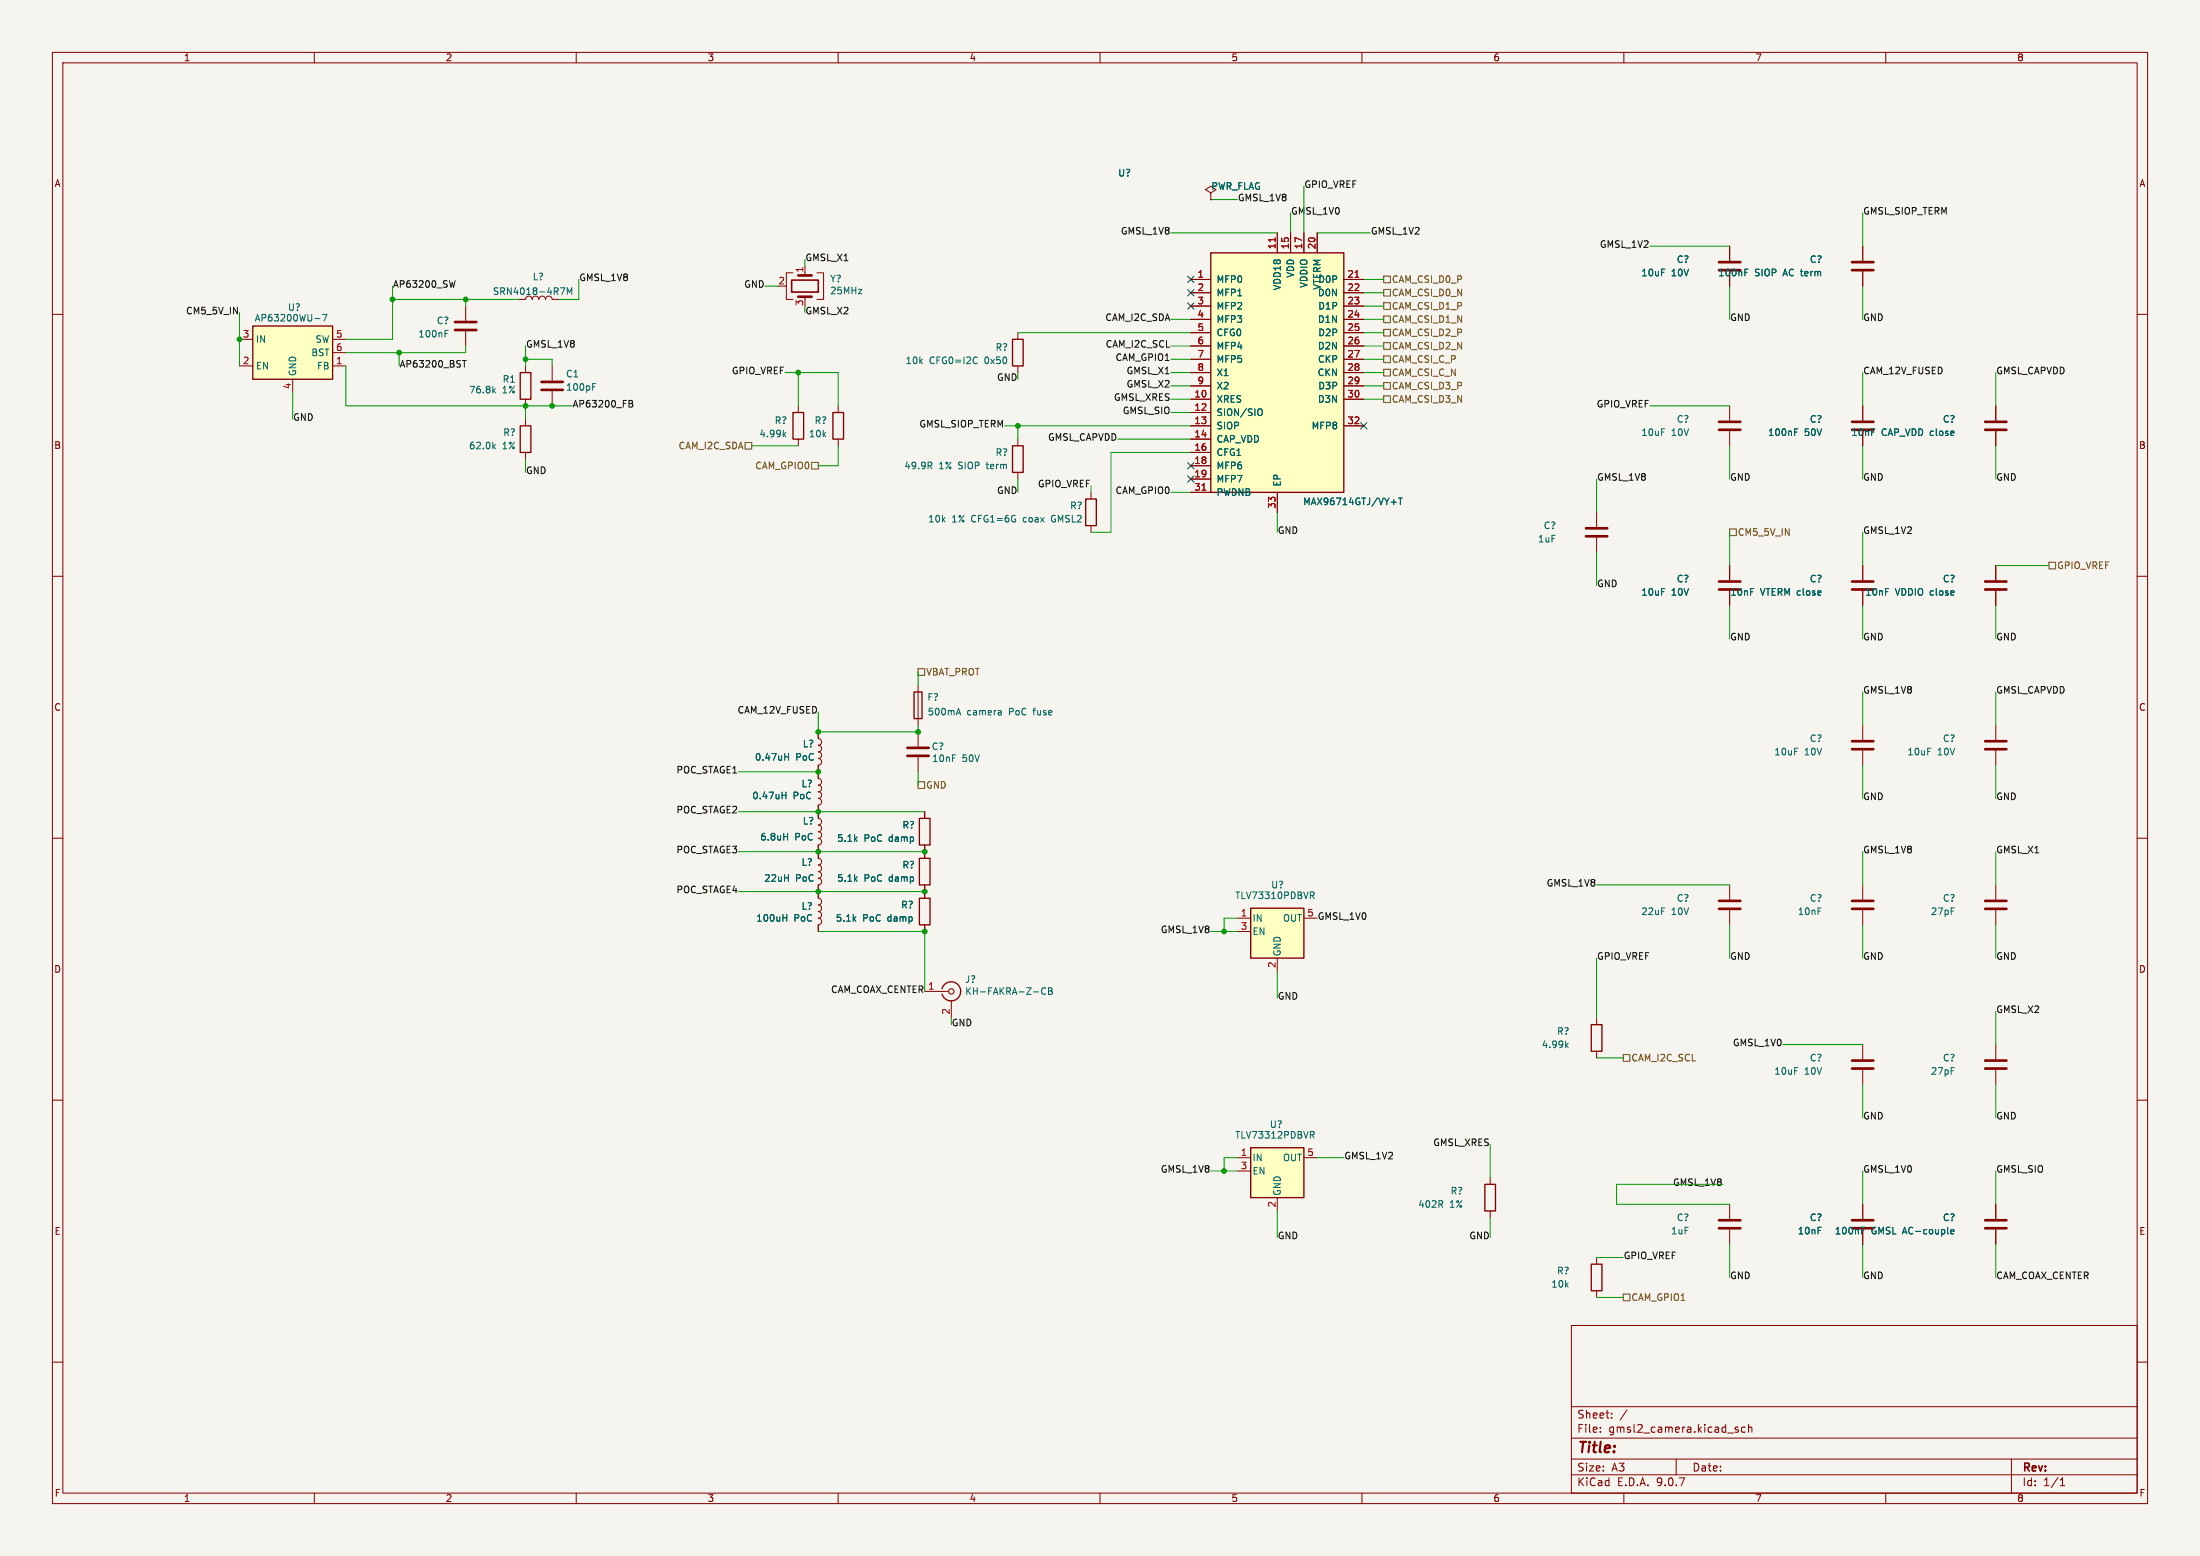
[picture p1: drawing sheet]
<svg xmlns="http://www.w3.org/2000/svg" width="420mm" height="297mm" viewBox="0 0 420 297" stroke-linecap="round" stroke-linejoin="round" font-family="sans-serif">
<path d="M0 0h420v297h-420z" fill="#f5f4ef" stroke="#f5f4ef" stroke-width=".19"/>
<g fill="none" stroke="#840000" stroke-width=".19">
<path d="M10 10h400v277h-400zM12 12h396v273h-396zM60 10v2M110 10v2M160 10v2M210 10v2M260 10v2M310 10v2M360 10v2M330.2 47v2.8M330.2 51.8v2.8M355.6 47v2.8"/>
<path d="M355.6 51.8v2.8M10 60h2M100.3 69.9v1.2M100.3 76.2v1.3M330.2 77.5v2.8M355.6 77.5v2.8M381 77.5v2.8M408 60h2M330.2 82.3v2.8M355.6 82.3v2.8M381 82.3v2.8M10 110h2"/>
<path d="M355.6 108v2.7M355.6 112.8v2.8M381 108v2.7M381 112.8v2.8M408 110h2M355.6 138.4v2.8M381 138.4v2.8M10 160h2M355.6 143.3v2.8M381 143.3v2.8M408 160h2M156.2 162.6v1.2a.64 .64 0 0 1 .7 .7 .64 .64 0 0 1-.7 .6"/>
<path d="M156.2 165.1a.64 .64 0 0 1 .7 .6 .64 .64 0 0 1-.7 .7 .64 .64 0 0 1 .7 .6 .64 .64 0 0 1-.7 .6 .64 .64 0 0 1 .7 .7 .64 .64 0 0 1-.7 .6v1.3M355.6 168.9v2.8M355.6 173.7v2.8M381 168.9v2.8M381 173.7v2.8M355.6 199.4v2.8M381 199.4v2.8M10 210h2M355.6 204.2v2.8M381 204.2v2.8M408 210h2M355.6 229.9v2.8"/>
<path d="M355.6 234.7v2.8M381 229.9v2.8M381 234.7v2.8M300 253h108v32h-108zM10 260h2M300 278.5h108M300 274.5h108M300 268.5h108M305.5 273.2v.2M305.5 272.5v.1M307.7 270.5v.2M307.7 269.8v.1"/>
<path d="M310.6 269.1l-1.3 1.9M320 278.5v3M331.2 272.7l.7 .4-.2 .3-.5-.1M331.8 272.5l-.4-.1-.2 .2M333.2 272.5l-.5-.1-.3 .3 .2 .6h.6M333.8 272.5l.2-.1 .4 .1v.9M333.8 271.9v1.5M384 278.5v6.5M408 260h2M60 285v2M110 285v2M160 285v2"/>
<path d="M210 285v2M260 285v2M300 281.5h108M310 285v2M360 285v2M393.3 283.6h.9M393.3 282.5l.4-.4v1.5"/>
</g>
<g fill="none" stroke="#840000" stroke-width=".51">
<path d="M328.2 50h4M328.2 51.6h4M353.6 50h4M353.6 51.6h4M328.2 80.5h4M328.2 82h4M353.6 80.5h4M353.6 82h4M379 80.5h4M379 82h4M353.6 111h4M353.6 112.5h4"/>
<path d="M379 111h4M379 112.5h4M353.6 141.5h4M353.6 143h4M379 141.5h4M379 143h4M353.6 172h4M353.6 173.5h4M379 172h4M379 173.5h4M353.6 202.4h4M353.6 204h4"/>
<path d="M379 202.4h4M379 204h4M353.6 232.9h4M353.6 234.4h4M379 232.9h4M379 234.4h4"/>
</g>
<path d="M333.1 52h.4M333.1 51.4h.6M94.2 74.5l.4 .5M94.6 74.2l-.5 .4M342.6 82.5h.4M342.6 81.9h.6M355.4 234.9h.4M355.4 234.3h.6M372.4 235.1l.6-.1v-.3h-.4l-.2 .2 .1 .6h.5" fill="none" stroke="#006464" stroke-width=".19"/>
<path d="M99.3 71.1h2v5.1h-2z" fill="none" stroke="#840000" stroke-width=".25"/>
<path d="M238.8 173.4h10.1v9.5h-10.1z" fill="#ffffc2"/>
<path d="M238.8 173.4h10.1v9.5h-10.1z" fill="none" stroke="#840000" stroke-width=".25"/>
<path d="M236.2 175.3h2.6M236.2 177.8h2.6M248.9 175.3h2.6M243.8 182.9v2.5" fill="none" stroke="#840000" stroke-width=".19"/>
<path d="M250.2 170.3h.4l.3 .2-.1 .4h-.6M250.5 170.9l.4 .6" fill="none" stroke="#006464" stroke-width=".19"/>
<path d="M48.3 62.2h15.2v10.2h-15.2z" fill="#ffffc2"/>
<path d="M48.3 62.2h15.2v10.2h-15.2zM99.3 81.3h2v5.1h-2zM303.8 195.6h2v5.1h-2zM283.5 226.1h2v5h-2zM303.8 241.3h2v5.1h-2z" fill="none" stroke="#840000" stroke-width=".25"/>
<g fill="none" stroke="#840000" stroke-width=".19">
<path d="M88.9 58.4v2.8M45.7 64.8h2.6M45.7 69.9h2.6M55.9 72.4v2.5M63.5 64.8h2.5M63.5 69.9h2.5M63.5 67.3h2.5M88.9 63.2v2.8M100.3 80v1.3M100.3 86.4v1.2M330.2 168.9v2.8M330.2 173.7v2.8"/>
<path d="M304.8 194.3v1.3M304.8 200.7v1.2M284.5 224.8v1.3M284.5 231.1v1.3M330.2 229.9v2.8M330.2 234.7v2.8M304.8 240v1.3M304.8 246.4v1.2"/>
</g>
<path d="M60.1 60.8h1M61.6 60h.8l-.5 1.3M85 63.7h.4M85 63.1h.6M94.2 85.2l.4 .5M94.6 84.8l-.5 .5M299 199.5l.4 .5M299.4 199.1l-.5 .5" fill="none" stroke="#006464" stroke-width=".19"/>
<path d="M86.9 61.5h4M86.9 63h4M328.2 172h4M328.2 173.5h4M328.2 232.9h4M328.2 234.4h4" fill="none" stroke="#840000" stroke-width=".51"/>
<path d="M238.8 219.1h10.1v9.5h-10.1z" fill="#ffffc2"/>
<path d="M238.8 219.1h10.1v9.5h-10.1z" fill="none" stroke="#840000" stroke-width=".25"/>
<g fill="none" stroke="#840000" stroke-width=".19">
<path d="M231.1 36.8l1.1-.6-1.1-.6-1 .6 1 .6v1.3M231.1 38.1h.1M99.1 57.2h1.2a.64 .64 0 0 1 .7-.7 .64 .64 0 0 1 .6 .7 .64 .64 0 0 1 .6-.7 .64 .64 0 0 1 .7 .7 .64 .64 0 0 1 .6-.7 .64 .64 0 0 1 .6 .7 .64 .64 0 0 1 .7-.7 .64 .64 0 0 1 .6 .7h1.3M304.8 97.8v2.8M304.8 102.6v2.8M330.2 108v2.7M330.2 112.8v2.8M156.2 154.9v1.3a.64 .64 0 0 1 .7 .6 .64 .64 0 0 1-.7 .7 .64 .64 0 0 1 .7 .6 .64 .64 0 0 1-.7 .7 .64 .64 0 0 1 .7 .6 .64 .64 0 0 1-.7 .6 .64 .64 0 0 1 .7 .7 .64 .64 0 0 1-.7 .6M156.2 161.3v1.3M236.2 221h2.6M236.2 223.5h2.6M243.8 228.6v2.5"/>
<path d="M248.9 221h2.6"/>
</g>
<path d="M107 54.9h.8l-.5 1.3M108.3 56.2v-1.3l.4 .9 .4-.9v1.3M149.6 159.7h.7M150.3 159.1v1.2M250.2 216h.4l.3 .2-.1 .4h-.6M250.5 216.6l.4 .6" fill="none" stroke="#006464" stroke-width=".19"/>
<path d="M302.8 100.8h4M302.8 102.4h4M328.2 111h4M328.2 112.5h4" fill="none" stroke="#840000" stroke-width=".51"/>
<path d="M231.1 48.3h25.4v45.7h-25.4z" fill="#ffffc2"/>
<path d="M231.1 48.3h25.4v45.7h-25.4zM151.4 78.7h2v5.1h-2zM159 78.7h2v5.1h-2zM193.3 64.8h2v5.1h-2zM193.3 85.1h2v5.1h-2zM207.3 95.3h2v5h-2zM174.5 132.1h1.5v5.1h-1.5zM175.5 156.2h2v5.1h-2zM175.5 163.8h2v5.1h-2zM175.5 171.5h2v5h-2zM179.8 188.7a1.81 1.81 0 0 1 2.8-1 1.81 1.81 0 0 1 0 3 1.81 1.81 0 0 1-2.8-1" fill="none" stroke="#840000" stroke-width=".25"/>
<g fill="none" stroke="#840000" stroke-width=".19">
<path d="M231.1 38.1h.1M149.9 54.6h.2M151.4 52.1h-1.3v5.1h1.3M153.7 50.8v1.3M153.7 56.6v.6M156 52.1h1.2v5.1h-1.2M227.3 53.3h3.8M227.3 55.9h3.8M227.3 58.4h3.8M243.8 44.5v3.8M246.4 44.5v3.8M248.9 44.5v3.8"/>
<path d="M251.5 44.5v3.8M256.5 53.3h3.8M256.5 55.9h3.8M256.5 58.4h3.8M330.2 47v2.8M330.2 51.8v2.8M355.6 47v2.8M355.6 51.8v2.8M105.4 69.9v2.7M105.4 74.7v2.8M152.4 77.5v1.2M160 77.5v1.2"/>
<path d="M194.3 63.5v1.3M194.3 69.9v1.2M227.3 61h3.8M227.3 63.5h3.8M227.3 66h3.8M227.3 68.6h3.8M227.3 71.1h3.8M227.3 73.7h3.8M227.3 76.2h3.8M227.3 78.7h3.8M256.5 61h3.8M256.5 63.5h3.8"/>
<path d="M256.5 66h3.8M256.5 68.6h3.8M256.5 71.1h3.8M256.5 73.7h3.8M256.5 76.2h3.8M355.6 77.5v2.8M381 77.5v2.8M152.4 83.8v1.3M160 83.8v1.3M194.3 83.8v1.3M194.3 90.2v1.2M208.3 94v1.3"/>
<path d="M227.3 81.3h3.8M227.3 83.8h3.8M227.3 86.4h3.8M227.3 88.9h3.8M227.3 91.4h3.8M227.3 94h3.8M243.8 94v3.8M256.5 81.3h3.8M355.6 82.3v2.8M381 82.3v2.8M208.3 100.3v1.3M330.2 108v2.7"/>
<path d="M330.2 112.8v2.8M355.6 108v2.7M355.6 112.8v2.8M381 108v2.7M381 112.8v2.8M156.2 139.7v1.3a.64 .64 0 0 1 .7 .6 .64 .64 0 0 1-.7 .6M175.3 130.8v7.6M175.3 139.7v2.8M156.2 142.2a.64 .64 0 0 1 .7 .7 .64 .64 0 0 1-.7 .6 .64 .64 0 0 1 .7 .7 .64 .64 0 0 1-.7 .6 .64 .64 0 0 1 .7 .6 .64 .64 0 0 1-.7 .7v2.5a.64 .64 0 0 1 .7 .6 .64 .64 0 0 1-.7 .7 .64 .64 0 0 1 .7 .6 .64 .64 0 0 1-.7 .6 .64 .64 0 0 1 .7 .7 .64 .64 0 0 1-.7 .6 .64 .64 0 0 1 .7 .6 .64 .64 0 0 1-.7 .7v2.5M175.3 144.5v2.8M176.5 154.9v1.3M156.2 168.9v2.6a.64 .64 0 0 1 .7 .6 .64 .64 0 0 1-.7 .6 .64 .64 0 0 1 .7 .7 .64 .64 0 0 1-.7 .6 .64 .64 0 0 1 .7 .6 .64 .64 0 0 1-.7 .7 .64 .64 0 0 1 .7 .6 .64 .64 0 0 1-.7 .6v1.3"/>
<path d="M156.2 161.3v2.5M176.5 161.3v2.5M176.5 168.9v2.6M176.5 176.5v1.3M176.5 189.2h4.6M181.6 191v3.3M355.6 229.9v2.8M355.6 234.7v2.8M381 229.9v2.8M381 234.7v2.8"/>
</g>
<g fill="none" stroke="#006464" stroke-width=".19">
<path d="M333.1 52h.4M333.1 51.4h.6M113.1 73.8h.5M113.1 73.2h.6M186.3 68.1l.3 .2M186.6 69.3l-.3 .1M240.4 78a.43 .43 0 0 1 .6 .5v.4a.43 .43 0 0 1-.6 .4M149.7 82.9l.3 .5M150 82.5l-.5 .5M177.5 88.9l.4 .6M177.8 88.3l.1 .2-.1 .3M265.6 95.9h1"/>
<path d="M267 95.1h.7M267.3 95.1v1.2M342.6 82.5h.4M342.6 81.9h.6M182.7 136.1h.6M183 135.2l.4 1.3M191 135.6l.1 .2v.7M191.1 136.4l-.1 .1M191.1 135.9l-.1 .1M149.3 151.8h.7M149.6 159.7h.7M149.8 144.4h.7"/>
<path d="M150 151.2v1.3M150.3 159.1v1.2M150.5 143.8v1.3M149.5 175.2h.7M150.2 174.6v1.2M199.6 188.7a.6 .6 0 0 0-.8 .4 .6 .6 0 0 0 .6 .7l.2-.1M200.2 188.5h.4l.2 .3-.2 .3 .2 .2 .1 .3-.2 .2h-.5zM200.2 189.1h.4M355.4 234.9h.4M355.4 234.3h.6M372.4 235.1l.6-.1v-.3h-.4l-.2 .2 .1 .6h.5"/>
</g>
<path d="M243.4 45.4v.7M258.7 52.9h.7M229.5 93.6h.7" fill="none" stroke="#a90000" stroke-width=".19"/>
<path d="M152.4 52.6h2.5M152.4 56.6h2.5M103.4 74.4h4M103.4 72.9h4M173.2 142.7h4.1M173.2 144.3h4.1" fill="none" stroke="#840000" stroke-width=".51"/>
<circle cx="181.6" cy="189.2" r=".51" fill="none" stroke="#840000" stroke-width=".2"/>
<path d="M151.1 53.5h5.1v2.3h-5.1z" fill="none" stroke="#840000" stroke-width=".3"/>
<g fill="none" stroke="#725600" stroke-width=".19">
<path d="M264.2 52.7h1.2v1.3h-1.2zM264.2 55.2h1.2v1.3h-1.2zM264.2 57.8h1.2v1.3h-1.2zM264.2 75.6h1.2v1.2h-1.2zM264.2 70.5h1.2v1.3h-1.2zM264.2 60.3h1.2v1.3h-1.2zM264.2 67.9h1.2v1.3h-1.2zM264.2 62.9h1.2v1.2h-1.2zM264.2 73h1.2v1.3h-1.2zM264.2 65.4h1.2v1.3h-1.2zM142.2 84.5h1.3v1.2h-1.3zM154.9 88.3h1.3v1.2h-1.3z"/>
<path d="M330.2 101h1.3v1.2h-1.3zM391.2 107.3h1.2v1.3h-1.2zM175.3 127.6h1.2v1.3h-1.2zM175.3 149.2h1.2v1.3h-1.2zM309.9 201.3h1.2v1.3h-1.2zM309.9 247h1.2v1.3h-1.2z"/>
</g>
<path d="M86.9 53.6l-.3 1.2M88.3 68.8h.7M88.6 68.8v1.3M120.1 76.4l.6 .2 .1 .2-.3 .2M120.1 77h.4M120.5 77l.3 .3v.3l-.7 .1" fill="none" stroke="#0f0f0f" stroke-width=".19"/>
<g fill="none" stroke="#009600" stroke-width=".19">
<path d="M231.1 38.1h5.1M248.9 35.6v8.9M45.7 59.7v10.2M74.9 54.6v10.2h-8.9M74.9 57.2h24.2M88.9 57.2v1.2M110.5 53.3v3.9h-3.8M146 54.6h2.6M223.5 44.5h20.3M246.4 40.6v3.9M251.5 44.5h10.1M260.3 58.4h3.9"/>
<path d="M260.3 53.3h3.9M260.3 55.9h3.9M315 47h15.2M330.2 54.6v6.4M355.6 40.6v6.4M355.6 54.6v6.4M55.9 74.9v5.1M66 69.9v7.6h43.2M76.2 67.3v2.6M88.9 66v1.3h-22.9M100.3 68.6h5.1v1.3M100.3 66v3.9"/>
<path d="M100.3 77.5v2.5M149.9 71.1h10.1v6.4M152.4 71.1v6.4M194.3 63.5h33M223.5 61h3.8M223.5 76.2h3.8M223.5 68.6h3.8M223.5 73.7h3.8M223.5 71.1h3.8M223.5 66h3.8M223.5 78.7h3.8M260.3 61h3.9"/>
<path d="M260.3 76.2h3.9M260.3 68.6h3.9M260.3 63.5h3.9M260.3 73.7h3.9M260.3 71.1h3.9M260.3 66h3.9M315 77.5h15.2M355.6 71.1v6.4M381 71.1v6.4M100.3 87.6v2.6M143.5 85.1h8.9M160 85.1v3.8h-3.8"/>
<path d="M191.8 81.3h35.5M194.3 81.3v2.5M194.3 91.4v2.6M213.4 83.8h13.9M223.5 94h3.8M227.3 86.4h-15.2v15.2h-3.8M243.8 97.8v3.8M304.8 91.4v6.4M330.2 85.1v6.3M355.6 85.1v6.3M381 85.1v6.3M304.8 105.4v6.4"/>
<path d="M330.2 101.6v6.4M330.2 115.6v6.3M355.6 101.6v6.4M355.6 115.6v6.3M381 115.6v6.3M381 108h10.2M156.2 135.9v3.8h19.1v-1.3M175.3 128.3v2.5M355.6 132.1v6.3M381 132.1v6.3M141 154.9h35.5M141 147.3h15.2"/>
<path d="M175.3 147.3v2.6M355.6 146.1v6.3M381 146.1v6.3M141 162.6h35.5M141 170.2h35.5M156.2 177.8h20.3v11.4M231.1 177.8h5.1M236.2 175.3h-2.5v2.5M304.8 168.9h25.4M330.2 176.5v6.4M355.6 162.6v6.3M355.6 176.5v6.4"/>
<path d="M381 162.6v6.3M381 176.5v6.4M243.8 185.4v5.1M304.8 182.9v11.4M340.4 199.4h15.2M381 193v6.4M284.5 218.4v6.4M304.8 201.9h5.1M355.6 207v6.4M381 207v6.4M231.1 223.5h5.1M236.2 221h-2.5v2.5"/>
<path d="M243.8 231.1v5.1M251.5 221h5M284.5 232.4v3.8M328.9 226.1h-20.3v3.8h21.6M330.2 237.5v6.3M355.6 223.5v6.4M355.6 237.5v6.3M381 223.5v6.4M381 237.5v6.3M304.8 240h5.1M304.8 247.6h5.1"/>
</g>
<path d="M226.7 57.8l1.2 1.2M226.7 52.7l1.2 1.2M226.7 55.3l1.2 1.2M227.9 57.8l-1.2 1.2M227.9 52.7l-1.2 1.2M227.9 55.3l-1.2 1.2M226.7 88.3l1.2 1.2M226.7 90.8l1.2 1.2M227.9 88.3l-1.2 1.2M227.9 90.8l-1.2 1.2M259.7 80.7l1.3 1.2M261 80.7l-1.3 1.2" fill="none" stroke="#000084" stroke-width=".19"/>
<g fill="#009600" stroke="#009600" stroke-width=".19">
<circle cx="76.2" cy="67.3" r=".46"/>
<circle cx="100.3" cy="68.6" r=".46"/>
<circle cx="74.9" cy="57.2" r=".46"/>
<circle cx="45.7" cy="64.8" r=".46"/>
<circle cx="105.4" cy="77.5" r=".46"/>
<circle cx="100.3" cy="77.5" r=".46"/>
<circle cx="88.9" cy="57.2" r=".46"/>
<circle cx="156.2" cy="154.9" r=".46"/>
<circle cx="156.2" cy="139.7" r=".46"/>
<circle cx="156.2" cy="147.3" r=".46"/>
<circle cx="176.5" cy="162.6" r=".46"/>
<circle cx="156.2" cy="162.6" r=".46"/>
<circle cx="194.3" cy="81.3" r=".46"/>
<circle cx="152.4" cy="71.1" r=".46"/>
<circle cx="176.5" cy="177.8" r=".46"/>
<circle cx="176.5" cy="170.2" r=".46"/>
<circle cx="156.2" cy="170.2" r=".46"/>
<circle cx="233.7" cy="177.8" r=".46"/>
<circle cx="175.3" cy="139.7" r=".46"/>
<circle cx="233.7" cy="223.5" r=".46"/>
</g>
<text font-size="2.8" fill="#840000" x="301" y="277.9">Title:</text>
<g font-size="2.1" fill="#840000">
<text x="301" y="273.7">File:</text>
<text x="301" y="271">Sheet:</text>
<text x="307.1" y="273.7">gmsl2_camera.kicad_sch</text>
<text x="301" y="281.1">Size:</text>
<text x="307.6" y="281.1">A3</text>
<text x="323" y="281.1">Date:</text>
<text x="386" y="281.3">Rev:</text>
<text x="301" y="283.9">KiCad</text>
<text x="308.7" y="283.9">E.D.A.</text>
<text x="316.3" y="283.9">9.0.7</text>
<text x="386" y="283.9">Id:</text>
<text x="390.1" y="283.9">1/1</text>
</g>
<g font-size="1.8" fill="#840000">
<text x="35" y="11.9">1</text>
<text x="85" y="11.9">2</text>
<text x="135" y="11.9">3</text>
<text x="185" y="11.9">4</text>
<text x="235" y="11.9">5</text>
<text x="285" y="11.9">6</text>
<text x="335" y="11.9">7</text>
<text x="385" y="11.9">8</text>
<text x="10.3" y="35.9">A</text>
<text x="408.3" y="35.9">A</text>
<text x="10.3" y="85.9">B</text>
<text x="408.2" y="85.9">B</text>
<text x="10.3" y="135.9">C</text>
<text x="408.2" y="135.9">C</text>
<text x="10.3" y="185.9">D</text>
<text x="408.2" y="185.9">D</text>
<text x="10.3" y="235.9">E</text>
<text x="408.3" y="235.9">E</text>
<text x="10.3" y="285.9">F</text>
<text x="35" y="286.9">1</text>
<text x="85" y="286.9">2</text>
<text x="135" y="286.9">3</text>
<text x="185" y="286.9">4</text>
<text x="235" y="286.9">5</text>
<text x="285" y="286.9">6</text>
<text x="335" y="286.9">7</text>
<text x="385" y="286.9">8</text>
<text x="408.3" y="285.9">F</text>
</g>
<g font-size="1.8" fill="#006464">
<text x="213.4" y="33.9">U?</text>
<text x="231.1" y="36.4">PWR_FLAG</text>
<text x="101.6" y="53.7">L?</text>
<text x="247.2" y="53.1" transform="rotate(-90 247.2 53.1)">VDD</text>
<text x="313.2" y="52.9">10uF</text>
<text x="319.1" y="52.9">10V</text>
<text x="320" y="50.4">C?</text>
<text x="327.9" y="52.9">100nF</text>
<text x="335" y="52.9">SIOP</text>
<text x="340.6" y="52.9">AC term</text>
<text x="345.4" y="50.4">C?</text>
<text x="54.9" y="59.5">U?</text>
<text x="94" y="56.5">SRN4018-4R7M</text>
<text x="158.4" y="54.1">Y?</text>
<text x="158.4" y="56.4">25MHz</text>
<text x="232.2" y="54.2">MFP0</text>
<text x="232.2" y="56.7">MFP1</text>
<text x="232.2" y="59.3">MFP2</text>
<text x="244.7" y="55.5" transform="rotate(-90 244.7 55.5)">VDD18</text>
<text x="249.8" y="55" transform="rotate(-90 249.8 55)">VDDIO</text>
<text x="251.5" y="56.7">D0N</text>
<text x="251.6" y="54.2">D0P</text>
<text x="251.6" y="59.3">D1P</text>
<text x="252.3" y="55.4" transform="rotate(-90 252.3 55.4)">VTERM</text>
<text x="48.5" y="61.6">AP63200WU-7</text>
<text x="48.8" y="65.6">IN</text>
<text x="60.1" y="65.6">SW</text>
<text x="79.8" y="64.6">100nF</text>
<text x="83.3" y="62.1">C?</text>
<text x="232.2" y="61.8">MFP3</text>
<text x="232.2" y="64.4">CFG0</text>
<text x="251.5" y="61.8">D1N</text>
<text x="251.6" y="64.4">D2P</text>
<text x="48.8" y="70.7">EN</text>
<text x="56.7" y="71.9" transform="rotate(-90 56.7 71.9)">GND</text>
<text x="59.3" y="68.2">BST</text>
<text x="60.4" y="70.7">FB</text>
<text x="172.8" y="69.7">10k</text>
<text x="177.4" y="69.7">CFG0=I2C</text>
<text x="188.1" y="69.7">0x50</text>
<text x="190" y="67.2">R?</text>
<text x="232.2" y="66.9">MFP4</text>
<text x="232.2" y="69.4">MFP5</text>
<text x="232.2" y="72">X1</text>
<text x="251.5" y="72">CKN</text>
<text x="251.5" y="66.9">D2N</text>
<text x="251.5" y="69.4">CKP</text>
<text x="89.4" y="75.3">76.8k</text>
<text x="95.9" y="73.3">R1</text>
<text x="95.9" y="75.3">1%</text>
<text x="108" y="72.2">C1</text>
<text x="108" y="74.8">100pF</text>
<text x="232.2" y="74.5">X2</text>
<text x="232.2" y="77.1">XRES</text>
<text x="251.5" y="77.1">D3N</text>
<text x="251.6" y="74.5">D3P</text>
<text x="96" y="83.4">R?</text>
<text x="144.9" y="83.7">4.99k</text>
<text x="147.8" y="81.1">R?</text>
<text x="154.3" y="83.7">10k</text>
<text x="155.4" y="81.1">R?</text>
<text x="232.2" y="79.6">SION/SIO</text>
<text x="232.2" y="82.1">SIOP</text>
<text x="250.3" y="82.1">MFP8</text>
<text x="313.2" y="83.4">10uF</text>
<text x="319.1" y="83.4">10V</text>
<text x="320" y="80.9">C?</text>
<text x="337.4" y="83.4">100nF</text>
<text x="344.5" y="83.4">50V</text>
<text x="345.4" y="80.9">C?</text>
<text x="353.3" y="83.4">10nF</text>
<text x="359.2" y="83.4">CAP_VDD close</text>
<text x="370.8" y="80.9">C?</text>
<text x="89.4" y="86">62.0k</text>
<text x="95.9" y="86">1%</text>
<text x="172.5" y="89.8">49.9R</text>
<text x="179.2" y="89.8">1%</text>
<text x="183" y="89.8">SIOP</text>
<text x="188.6" y="89.8">term</text>
<text x="190" y="87.2">R?</text>
<text x="232.2" y="84.7">CAP_VDD</text>
<text x="232.2" y="87.2">CFG1</text>
<text x="232.2" y="89.8">MFP6</text>
<text x="232.2" y="92.3">MFP7</text>
<text x="232.2" y="94.8">PWDNB</text>
<text x="244.7" y="93" transform="rotate(-90 244.7 93)">EP</text>
<text x="177.1" y="99.9">10k</text>
<text x="181.7" y="99.9">1%</text>
<text x="185.5" y="99.9">CFG1=6G</text>
<text x="195.6" y="99.9">coax</text>
<text x="201.2" y="99.9">GMSL2</text>
<text x="204.2" y="97.4">R?</text>
<text x="248.7" y="96.6">MAX96714GTJ/VY+T</text>
<text x="294.6" y="101.2">C?</text>
<text x="293.5" y="103.7">1uF</text>
<text x="313.2" y="113.9">10uF</text>
<text x="319.1" y="113.9">10V</text>
<text x="320" y="111.4">C?</text>
<text x="330.2" y="113.9">10nF</text>
<text x="336.1" y="113.9">VTERM close</text>
<text x="345.4" y="111.4">C?</text>
<text x="356" y="113.9">10nF</text>
<text x="361.8" y="113.9">VDDIO close</text>
<text x="370.8" y="111.4">C?</text>
<text x="176.9" y="134">F?</text>
<text x="177" y="136.8">500mA</text>
<text x="184.6" y="136.8">camera</text>
<text x="192.7" y="136.8">PoC</text>
<text x="197.6" y="136.8">fuse</text>
<text x="153.2" y="142.8">L?</text>
<text x="177.8" y="143.4">C?</text>
<text x="345.4" y="141.8">C?</text>
<text x="370.8" y="141.8">C?</text>
<text x="144" y="145.4">0.47uH</text>
<text x="151.9" y="145.4">PoC</text>
<text x="177.9" y="145.6">10nF</text>
<text x="183.7" y="145.6">50V</text>
<text x="338.6" y="144.4">10uF</text>
<text x="344.5" y="144.4">10V</text>
<text x="364" y="144.4">10uF</text>
<text x="369.9" y="144.4">10V</text>
<text x="143.5" y="152.8">0.47uH</text>
<text x="151.4" y="152.8">PoC</text>
<text x="152.9" y="150.5">L?</text>
<text x="145" y="160.6">6.8uH</text>
<text x="151.7" y="160.6">PoC</text>
<text x="153.2" y="157.6">L?</text>
<text x="159.7" y="160.9">5.1k</text>
<text x="164.9" y="160.9">PoC</text>
<text x="169.8" y="160.9">damp</text>
<text x="172.2" y="158.3">R?</text>
<text x="152.9" y="165.5">L?</text>
<text x="172.2" y="166">R?</text>
<text x="145.8" y="168.5">22uH</text>
<text x="151.9" y="168.5">PoC</text>
<text x="152.9" y="173.8">L?</text>
<text x="159.7" y="168.5">5.1k</text>
<text x="164.9" y="168.5">PoC</text>
<text x="169.8" y="168.5">damp</text>
<text x="171.9" y="173.6">R?</text>
<text x="235.7" y="171.8">TLV73310PDBVR</text>
<text x="242.6" y="169.8">U?</text>
<text x="320" y="172.3">C?</text>
<text x="345.4" y="172.3">C?</text>
<text x="370.8" y="172.3">C?</text>
<text x="144.3" y="176.1">100uH</text>
<text x="151.6" y="176.1">PoC</text>
<text x="159.5" y="176.1">5.1k</text>
<text x="164.7" y="176.1">PoC</text>
<text x="169.6" y="176.1">damp</text>
<text x="239" y="176.1">IN</text>
<text x="239" y="178.7">EN</text>
<text x="244.8" y="176.1">OUT</text>
<text x="313.2" y="174.9">22uF</text>
<text x="319.1" y="174.9">10V</text>
<text x="343.1" y="174.9">10nF</text>
<text x="368.5" y="174.9">27pF</text>
<text x="244.7" y="182.6" transform="rotate(-90 244.7 182.6)">GND</text>
<text x="184.2" y="187.8">J?</text>
<text x="184.2" y="190.1">KH-FAKRA-Z-CB</text>
<text x="297.1" y="197.7">R?</text>
<text x="294.2" y="200.3">4.99k</text>
<text x="345.4" y="202.8">C?</text>
<text x="370.8" y="202.8">C?</text>
<text x="338.6" y="205.3">10uF</text>
<text x="344.5" y="205.3">10V</text>
<text x="368.5" y="205.3">27pF</text>
<text x="242.3" y="215.5">U?</text>
<text x="235.7" y="217.5">TLV73312PDBVR</text>
<text x="239" y="221.8">IN</text>
<text x="244.8" y="221.8">OUT</text>
<text x="239" y="224.4">EN</text>
<text x="244.7" y="228.3" transform="rotate(-90 244.7 228.3)">GND</text>
<text x="270.7" y="230.7">402R</text>
<text x="276.7" y="230.7">1%</text>
<text x="276.8" y="228.2">R?</text>
<text x="320" y="233.3">C?</text>
<text x="345.4" y="233.3">C?</text>
<text x="370.8" y="233.3">C?</text>
<text x="318.9" y="235.8">1uF</text>
<text x="343.1" y="235.8">10nF</text>
<text x="350.2" y="235.8">100nF</text>
<text x="357.2" y="235.8">GMSL AC-couple</text>
<text x="296.1" y="246">10k</text>
<text x="297.1" y="243.4">R?</text>
</g>
<g font-size="1.8" fill="#0f0f0f">
<text x="236.2" y="38.6">GMSL_1V8</text>
<text x="246.4" y="41.2">GMSL_1V0</text>
<text x="248.9" y="36.1">GPIO_VREF</text>
<text x="355.6" y="41.2">GMSL_SIOP_TERM</text>
<text x="213.9" y="45">GMSL_1V8</text>
<text x="261.6" y="45">GMSL_1V2</text>
<text x="305.3" y="47.5">GMSL_1V2</text>
<text x="110.5" y="53.9">GMSL_1V8</text>
<text x="74.9" y="55.1">AP63200_SW</text>
<text x="142" y="55.1">GND</text>
<text x="35.4" y="60.2">CM5_5V_IN</text>
<text x="210.9" y="61.5">CAM_I2C_SDA</text>
<text x="330.2" y="61.5">GND</text>
<text x="355.6" y="61.5">GND</text>
<text x="76.2" y="70.4">AP63200_BST</text>
<text x="100.3" y="66.6">GMSL_1V8</text>
<text x="139.6" y="71.6">GPIO_VREF</text>
<text x="211" y="66.6">CAM_I2C_SCL</text>
<text x="212.9" y="69.1">CAM_GPIO1</text>
<text x="215" y="71.6">GMSL_X1</text>
<text x="355.6" y="71.6">CAM_12V_FUSED</text>
<text x="381" y="71.6">GMSL_CAPVDD</text>
<text x="109.2" y="78">AP63200_FB</text>
<text x="212.6" y="76.7">GMSL_XRES</text>
<text x="215" y="74.2">GMSL_X2</text>
<text x="304.7" y="78">GPIO_VREF</text>
<text x="55.9" y="80.5">GND</text>
<text x="175.4" y="81.8">GMSL_SIOP_TERM</text>
<text x="214.2" y="79.3">GMSL_SIO</text>
<text x="200" y="84.3">GMSL_CAPVDD</text>
<text x="100.3" y="90.7">GND</text>
<text x="190.2" y="94.5">GND</text>
<text x="212.9" y="94.5">CAM_GPIO0</text>
<text x="304.8" y="92">GMSL_1V8</text>
<text x="330.2" y="92">GND</text>
<text x="355.6" y="92">GND</text>
<text x="381" y="92">GND</text>
<text x="243.8" y="102.1">GND</text>
<text x="355.6" y="102.1">GMSL_1V2</text>
<text x="304.8" y="112.3">GND</text>
<text x="330.2" y="122.4">GND</text>
<text x="355.6" y="122.4">GND</text>
<text x="381" y="122.4">GND</text>
<text x="140.7" y="136.4">CAM_12V_FUSED</text>
<text x="355.6" y="132.6">GMSL_1V8</text>
<text x="381" y="132.6">GMSL_CAPVDD</text>
<text x="129" y="147.8">POC_STAGE1</text>
<text x="129" y="155.5">POC_STAGE2</text>
<text x="355.6" y="152.9">GND</text>
<text x="381" y="152.9">GND</text>
<text x="129" y="163.1">POC_STAGE3</text>
<text x="355.6" y="163.1">GMSL_1V8</text>
<text x="381" y="163.1">GMSL_X1</text>
<text x="129" y="170.7">POC_STAGE4</text>
<text x="295.2" y="169.4">GMSL_1V8</text>
<text x="221.5" y="178.3">GMSL_1V8</text>
<text x="251.5" y="175.8">GMSL_1V0</text>
<text x="304.8" y="183.4">GPIO_VREF</text>
<text x="330.2" y="183.4">GND</text>
<text x="355.6" y="183.4">GND</text>
<text x="381" y="183.4">GND</text>
<text x="158.5" y="189.7">CAM_COAX_CENTER</text>
<text x="243.8" y="191">GND</text>
<text x="381" y="193.6">GMSL_X2</text>
<text x="330.7" y="199.9">GMSL_1V0</text>
<text x="355.6" y="213.9">GND</text>
<text x="381" y="213.9">GND</text>
<text x="256.5" y="221.5">GMSL_1V2</text>
<text x="273.5" y="219">GMSL_XRES</text>
<text x="221.5" y="224">GMSL_1V8</text>
<text x="319.3" y="226.6">GMSL_1V8</text>
<text x="355.6" y="224">GMSL_1V0</text>
<text x="381" y="224">GMSL_SIO</text>
<text x="243.8" y="236.7">GND</text>
<text x="280.4" y="236.7">GND</text>
<text x="309.9" y="240.5">GPIO_VREF</text>
<text x="330.2" y="244.4">GND</text>
<text x="355.6" y="244.4">GND</text>
<text x="381" y="244.4">CAM_COAX_CENTER</text>
</g>
<g font-size="1.8" fill="#a90000">
<text x="243.6" y="47.7" transform="rotate(-90 243.6 47.7)">11</text>
<text x="246.1" y="47.7" transform="rotate(-90 246.1 47.7)">15</text>
<text x="248.7" y="47.7" transform="rotate(-90 248.7 47.7)">17</text>
<text x="251.2" y="47.7" transform="rotate(-90 251.2 47.7)">20</text>
<text x="153.4" y="52.1" transform="rotate(-90 153.4 52.1)">1</text>
<text x="228.5" y="53.1">1</text>
<text x="257.1" y="53.1">21</text>
<text x="148.5" y="54.4">2</text>
<text x="153.4" y="58.5" transform="rotate(-90 153.4 58.5)">3</text>
<text x="228.5" y="55.6">2</text>
<text x="228.5" y="58.2">3</text>
<text x="257.1" y="55.6">22</text>
<text x="257.1" y="58.2">23</text>
<text x="46.3" y="64.5">3</text>
<text x="64.1" y="64.5">5</text>
<text x="228.5" y="60.7">4</text>
<text x="228.5" y="63.2">5</text>
<text x="228.5" y="65.8">6</text>
<text x="257.1" y="60.7">24</text>
<text x="257.1" y="63.2">25</text>
<text x="257.1" y="65.8">26</text>
<text x="46.3" y="69.6">2</text>
<text x="64.1" y="67.1">6</text>
<text x="64.1" y="69.6">1</text>
<text x="228.5" y="68.3">7</text>
<text x="228.5" y="70.9">8</text>
<text x="257.1" y="68.3">27</text>
<text x="257.1" y="70.9">28</text>
<text x="55.6" y="74.4" transform="rotate(-90 55.6 74.4)">4</text>
<text x="227.9" y="75.9">10</text>
<text x="228.5" y="73.4">9</text>
<text x="257.1" y="73.4">29</text>
<text x="257.1" y="75.9">30</text>
<text x="227.9" y="78.5">12</text>
<text x="227.9" y="81">13</text>
<text x="227.9" y="83.6">14</text>
<text x="257.1" y="81">32</text>
<text x="227.9" y="86.1">16</text>
<text x="227.9" y="88.6">18</text>
<text x="227.9" y="91.2">19</text>
<text x="227.9" y="93.7">31</text>
<text x="243.6" y="97.2" transform="rotate(-90 243.6 97.2)">33</text>
<text x="236.8" y="175">1</text>
<text x="236.8" y="177.5">3</text>
<text x="249.5" y="175">5</text>
<text x="243.6" y="184.9" transform="rotate(-90 243.6 184.9)">2</text>
<text x="177.1" y="189">1</text>
<text x="181.4" y="193.7" transform="rotate(-90 181.4 193.7)">2</text>
<text x="236.8" y="220.7">1</text>
<text x="249.5" y="220.7">5</text>
<text x="236.8" y="223.3">3</text>
<text x="243.6" y="230.6" transform="rotate(-90 243.6 230.6)">2</text>
</g>
<g font-size="1.8" fill="#009600">
<text x="153.7" y="50">GMSL_X1</text>
<text x="153.7" y="60.2">GMSL_X2</text>
<text x="190.2" y="72.9">GND</text>
<text x="198" y="93.2">GPIO_VREF</text>
<text x="181.6" y="196.1">GND</text>
</g>
<g font-size="1.8" fill="#725600">
<text x="265.6" y="54.2">CAM_CSI_D0_P</text>
<text x="265.6" y="56.7">CAM_CSI_D0_N</text>
<text x="265.6" y="59.3">CAM_CSI_D1_P</text>
<text x="265.6" y="61.8">CAM_CSI_D1_N</text>
<text x="265.6" y="64.4">CAM_CSI_D2_P</text>
<text x="265.6" y="72">CAM_CSI_C_N</text>
<text x="265.6" y="69.4">CAM_CSI_C_P</text>
<text x="265.6" y="66.9">CAM_CSI_D2_N</text>
<text x="265.6" y="77.1">CAM_CSI_D3_N</text>
<text x="265.6" y="74.5">CAM_CSI_D3_P</text>
<text x="129.4" y="86">CAM_I2C_SDA</text>
<text x="144.1" y="89.8">CAM_GPIO0</text>
<text x="331.7" y="102.5">CM5_5V_IN</text>
<text x="392.6" y="108.8">GPIO_VREF</text>
<text x="176.7" y="129.1">VBAT_PROT</text>
<text x="176.7" y="150.7">GND</text>
<text x="311.3" y="202.8">CAM_I2C_SCL</text>
<text x="311.3" y="248.5">CAM_GPIO1</text>
</g>
</svg>
